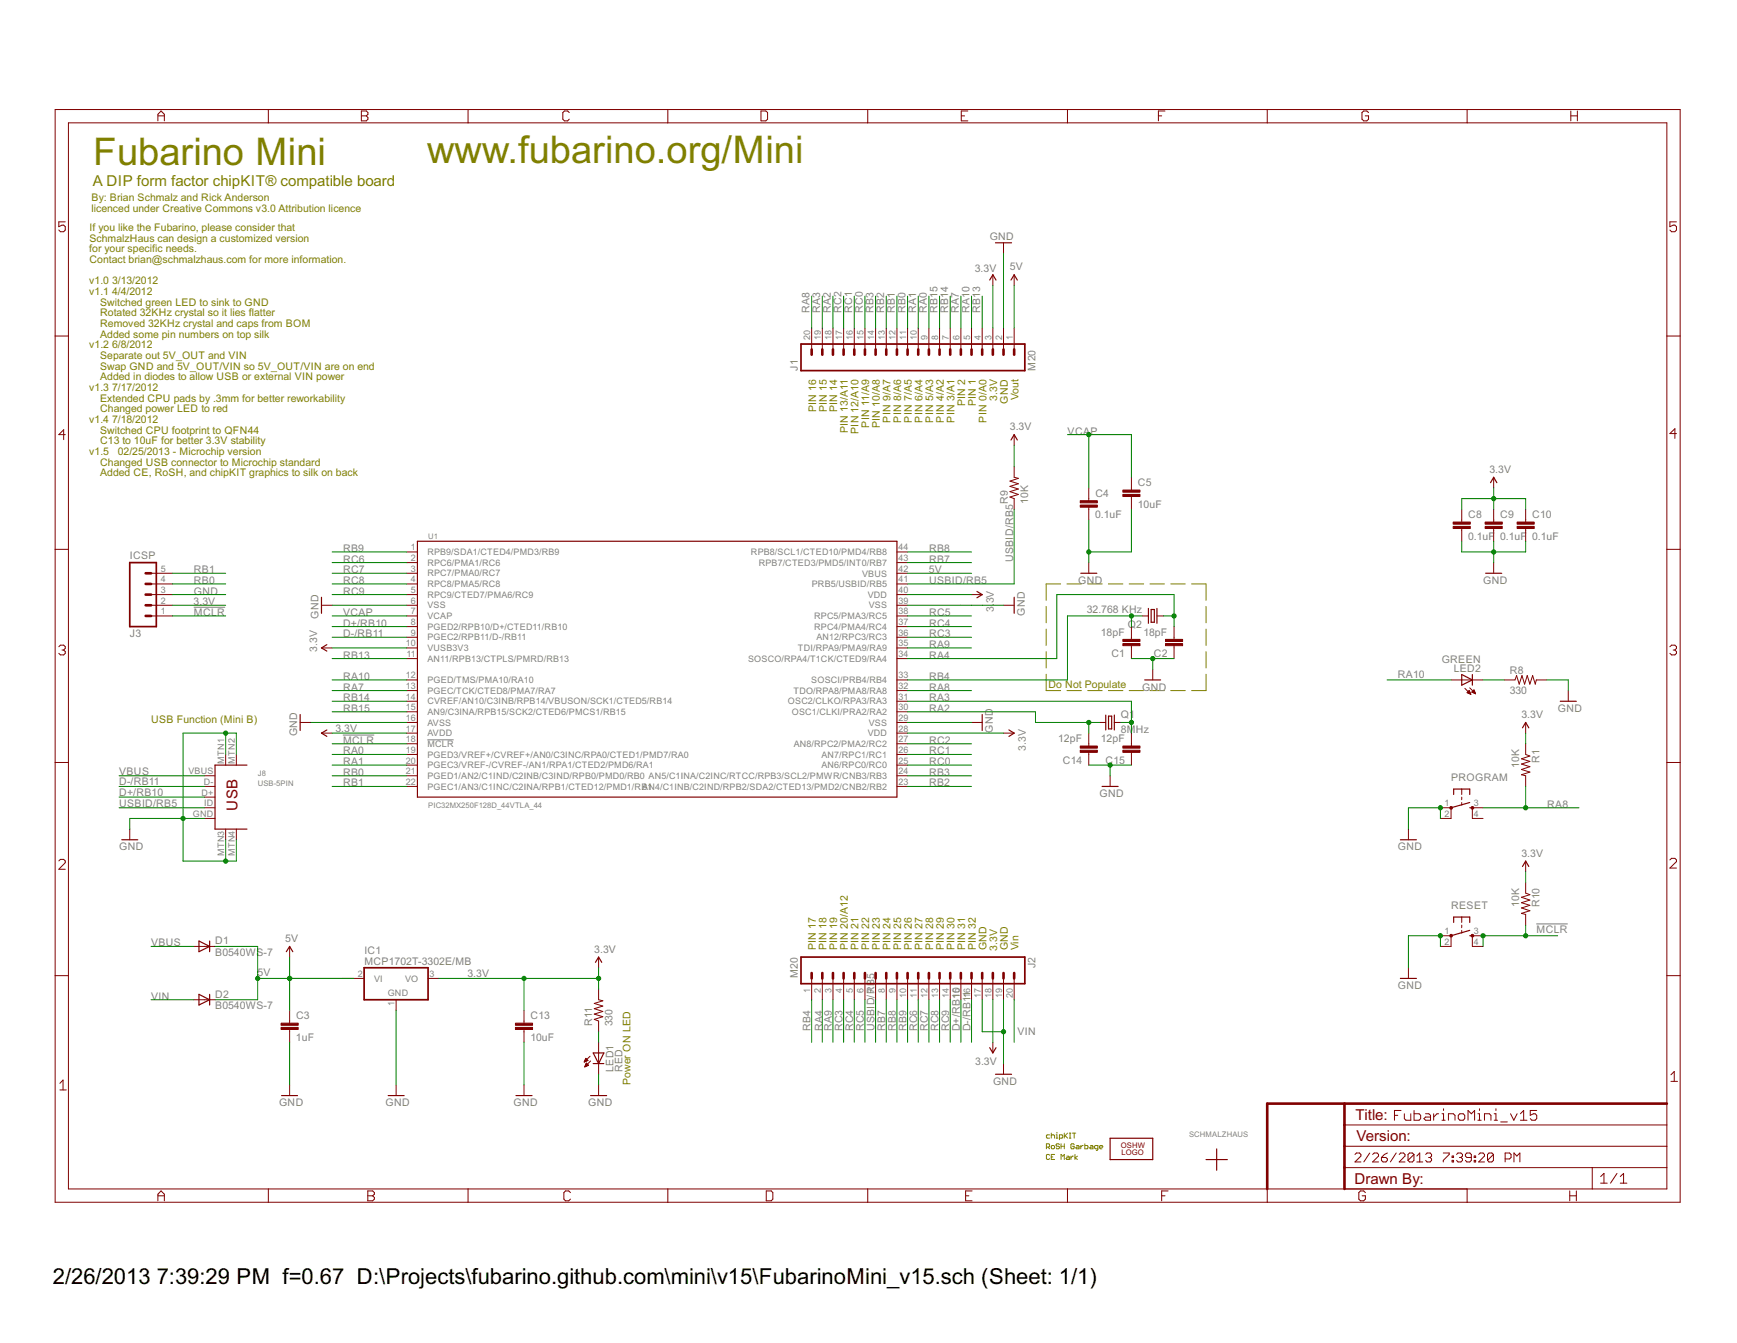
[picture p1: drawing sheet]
<svg xmlns="http://www.w3.org/2000/svg" width="279mm" height="216mm" viewBox="0 0 279 216" stroke-linecap="round" stroke-linejoin="round" font-family="sans-serif">
<g fill="none" stroke="#808000" stroke-width=".16">
<path d="M168.3 97.5v2.6M170.6 93.9h-2.3v2.6M171.6 93.9h2.3M175 93.9h2.3M178.3 93.9h2.3M181.6 93.9h2.4M185 93.9h2.3M188.3 93.9h2.3M191.7 93.9h2.3v2.6M194 97.5v2.6M168.3 108.4v2.6h2.3M168.3 101.1v2.7"/>
<path d="M168.3 104.8v2.6M171.6 111h2.3M175 111h2.3M178.3 111h2.3M181.6 111h2.4M185 111h2.3M188.3 111h2.3M194 101.1v2.7M194 104.8v2.6M194 108.4v2.6h-2.3M168.3 184.4h.4l.1-.1v-.3l-.1-.1h-.4v.8M168.6 184.4l.2 .3"/>
<path d="M168.8 185.7l-.1-.1-.4 .1v.5l.1 .2h.3l.1-.2M168.8 182.4h-.4l-.1 .2 .1 .4h.4M169.1 182.2v.8M169.1 186h.3M169.1 182.6l.4-.2 .1 .2v.4M169.2 184.1l.4 .2v.2l-.1 .2h-.3l-.1-.2zM169.6 185.6h-.5v.8h.5M169.9 182.4h.1v.6M169.9 183h.3M170 182v.2M170.4 184l-.1-.1h-.3l-.1 .1 .1 .3h.3l.1 .1-.1 .3h-.3l-.1-.2M170.4 183h.4l.1-.4-.1-.2h-.4v.8"/>
<path d="M170.7 183.9v.8M170.7 186.4v-.8l.2 .3 .3-.3v.8M170.7 184.3h.5M171.2 182.2v.8M171.2 183.9v.8M171.3 182.6l.4 .4M171.6 185.9l.4 .1v.4h-.4l-.1-.2 .1-.1h.4M171.7 182.2l-.5 .5M172 183h.3M172 182.2h.3M172.1 182.2v.8M172.3 185.9v.5"/>
<path d="M172.5 182.2h.5M172.7 185.9l-.4 .2M172.8 184l-.1-.1h-.3l-.1 .1v.5l.1 .2h.3l.1-.4h-.3M172.8 182.2v.8M172.9 185.6v.8M173.2 184.1h.2l.2 .2v.4h-.4l-.2-.2 .2-.1h.4M173.3 185.9l-.4 .2 .4 .3M173.8 184.1v.6M174.2 184.1l-.4 .3M174.5 183.9v.8h.4l.1-.4-.1-.2h-.4M175.4 184.1h.3l.1 .2v.4h-.4l-.1-.2 .1-.1h.4M176.6 184.7h-.4l-.1-.2 .1-.4h.4v.7l-.3 .1"/>
<path d="M176.8 184.4h.6l-.2-.3-.4 .2v.2l.2 .2h.2"/>
</g>
<path d="M31.2 97.6h5M55.1 118.2h5.1M68.7 118.9h4.3M247.1 148.5h5.1" fill="none" stroke="#808080" stroke-width=".16"/>
<g fill="none" stroke="#800000" stroke-width=".19">
<path d="M160.1 39h2.6M159.2 45l.5-.8 .5 .8M162.6 45l.5-.8 .5 .8M162.6 70.7l.5-.8 .5 .8M239.8 77.6l.5-.9 .5 .9M51.7 96v2.6M67.1 87h77.2v41.1h-77.2zM157.1 95.1l.9 .5-.9 .5M163.1 96v2.6M173.8 92.2h2.6M184.7 97.8v2.4M185.2 98h.5v2h-.5z"/>
<path d="M186.1 97.8v2.4M239 92.2h2.6M48.3 114.9v2.5M52.6 117.3l-.9 .6 .9 .5M52.6 103.6l-.9 .6 .9 .5M158 114.9v2.5M162.3 117.3l.8 .6-.8 .5M177.9 115v2.3M178.3 115.1h.5v2.1h-.5zM179.2 115v2.3M184.1 109.3h2.6M235.1 108.4l1.7 .9-1.7 .9z"/>
<path d="M236.8 108.4v1.8M244.9 117l.5-.9 .5 .9M251 112.7h2.6M19.6 135h2.6M39.7 123h-5.1v10.3h5.1M177.3 126.4h2.6M225.3 135h2.5M233.8 127.7v-.8h2.6v.8M236.4 129.9h.4M236.4 129l-3 .9M244.9 139.3l.5-.9 .5 .9M32 151.3l1.7 .8-1.7 .9z"/>
<path d="M32 159.9l1.7 .8-1.7 .9zM33.7 151.3v1.7M33.7 159.9v1.7M46.1 153l.5-.9 .5 .9M95.8 154.7l.5-.8 .5 .8M225.3 157.3h2.5M233.8 148.3v-.9h2.6v.9M236.4 150.4h.4M236.4 149.6l-3 .8M45.3 176.1h2.6M62.4 176.1h2.6M83 176.1h2.6"/>
<path d="M95 176.1h2.6M95.4 169.3h1.7l-.8 1.7zM95.4 171h1.7M159.2 168.4l.5 .9 .5-.9M160.1 172.7h2.6M178.6 183h6.8v3.4h-6.8zM194 186.4h3.4M195.7 184.7v3.4"/>
</g>
<g fill="none" stroke="#800000" stroke-width=".16">
<path d="M8.9 17.6h261.4v175.7h-261.4zM11 19.7h257.1v171.4h-257.1zM25.4 19.4v-1l.5-.6 .5 .6v1M25.4 18.6h1M43.2 17.6v2.1M58.1 18.6h.8M58.1 17.8h.8l.3 .3v.3l-.3 .2 .3 .3v.3l-.3 .2h-.8zM75.3 17.6v2.1M91.6 18.1l-.3-.3h-.5l-.3 .3v1.1l.3 .2h.5l.3-.2M107.4 17.6v2.1M122.4 17.8h.8l.3 .3v1.1l-.3 .2h-.8zM139.6 17.6v2.1"/>
<path d="M154.6 18.6h.6M155.7 17.8h-1.1v1.6h1.1M171.7 17.6v2.1M186.3 18.6h.6M187.4 17.8h-1.1v1.6M203.8 17.6v2.1M220.1 18.1l-.2-.3h-.5l-.3 .3v1.1l.3 .2h.5l.2-.2v-.6h-.5M236 17.6v2.1M252.7 17.8v1.6M252.7 18.6h1M253.7 17.8v1.6M10.5 35.7h-1v.7l.5-.2h.2l.3 .2v.6l-.3 .3h-.5l-.2-.3"/>
<path d="M161.4 39v1.7M269.7 35.7h-1.1v.7l.5-.2h.3l.3 .2v.6l-.3 .3h-.5l-.3-.3M8.9 54h2.1M130.6 52.7v3.5M132.3 52.7v3.5M134 52.7v3.5M135.7 52.7v3.5M137.4 52.7v3.5M139.1 52.7v3.5M140.8 52.7v3.5M142.6 52.7v3.5M144.3 52.7v3.5"/>
<path d="M146 52.7v3.5M147.7 52.7v3.5M149.4 52.7v3.5M151.1 52.7v3.5M152.8 52.7v3.5M154.6 52.7v3.5M156.3 52.7v3.5M158 52.7v3.5M159.7 44.2v1.7M159.7 52.7v3.5M161.4 52.7v3.5M163.1 44.2v1.7"/>
<path d="M163.1 52.7v3.5M268.1 54h2.2M10.5 69.9h-1l.7-.8v1.6M163.1 69.9v1.7M163.1 75v1.7l.7 .2-1.3 .4 1.3 .5-1.3 .4 1.3 .4-1.3 .4 1.3 .5-1.3 .4 .6 .3v1.7M175.1 78.4v2.1M182 76.7v2.1M182 79.8v2.1M240.3 76.7v1.7M269.7 69.7h-1.1l.8-.8v1.6M8.9 88.3h2.1M24.3 97.3h3.4"/>
<path d="M24.3 95.6h3.4M24.3 99h3.4M24.3 93.9h3.4M24.3 92.2h3.4M51.7 97.3h1.7M65.4 97.3h1.7M65.4 95.6h1.7M65.4 99h1.7M65.4 93.9h1.7M65.4 92.2h1.7M65.4 88.7h1.7M65.4 90.4h1.7"/>
<path d="M144.3 97.3h1.7M144.3 95.6h1.7M144.3 99h1.7M144.3 93.9h1.7M144.3 92.2h1.7M144.3 88.7h1.7M144.3 90.4h1.7M156.3 95.6h1.7M161.4 97.3h1.7M175.1 81.5v2.1M175.1 90.4v1.8M183.7 99h1"/>
<path d="M186.1 99h1M235.1 81.9v2M235.1 85v2M240.3 81.9v2M240.3 85v2M240.3 90.4v1.8M245.4 81.9v2M245.4 85v2M268.1 88.3h2.2M9.5 104l.2-.3h.5l.3 .3v.2l-.3 .3M10 104.5h.2M10.2 104.5l.3 .3v.2l-.3 .3h-.5l-.2-.3"/>
<path d="M48.3 116.1h1.7M51.7 117.9h1.7M51.7 104.2h1.7M65.4 109.3h1.7M65.4 111h1.7M65.4 117.9h1.7M65.4 116.1h1.7M65.4 100.7h1.7M65.4 102.4h1.7M65.4 104.2h1.7M65.4 105.9h1.7M65.4 112.7h1.7"/>
<path d="M65.4 114.4h1.7M65.4 119.6h1.7M144.3 109.3h1.7M144.3 111h1.7M144.3 117.9h1.7M144.3 116.1h1.7M144.3 100.7h1.7M144.3 102.4h1.7M144.3 104.2h1.7M144.3 105.9h1.7M144.3 112.7h1.7M144.3 114.4h1.7"/>
<path d="M144.3 119.6h1.7M156.3 116.1h1.7M161.4 117.9h1.7M175.1 117.9v2M176.8 116.1h1.1M179.2 116.1h1.1M182 100.7v2.1M182 103.8v2.1M182 117.9v2M185.4 107.6v1.7M188.8 100.7v2.1M188.8 103.8v2.1"/>
<path d="M233.4 109.3h5.1M235.6 110.7l1 .9M236 111.3h.5M236.1 111.4h.4M236.1 111.2h.3M236.2 111.2h.2M236.2 111.5h.3M236.2 111.1h.2M236.3 111h.1M236.3 111l-.3 .4 .6 .2M236.3 111l.3 .6M236.4 111.5h.1"/>
<path d="M236.4 110.6l.9 .9M236.5 111.6h.1M236.8 111.2h.4M236.9 111.3h.4M236.9 111.2h.3M236.9 111.1h.3M237 111h.1M237 111.4h.3M237.1 111h.1M237.1 110.9l.2 .6-.6-.2zM237.2 111.5h.1M242 109.3h1.7l.2-.7 .5 1.4 .4-1.4 .4 1.4 .5-1.4 .4 1.4 .4-1.4 .5 1.4 .1-.7h1.7"/>
<path d="M245.4 116.1v1.8M245.4 119.6v1.7l.7 .2-1.4 .5 1.4 .4-1.4 .4 1.4 .5-1.4 .4 1.4 .4-1.4 .4 .7 .2v1.7M252.3 111v1.7M268.6 104l.3-.3h.5l.3 .3v.2l-.3 .3M269.1 104.5h.3M269.4 104.5l.3 .3v.2l-.3 .3h-.5l-.3-.3M8.9 122.6h2.1M9.5 138.4l.2-.2h.5l.3 .2v.3l-1 1h1M20.9 133.3v1.7M32.9 124.7h1.7M32.9 126.4h1.7M32.9 129.9h1.7"/>
<path d="M32.9 131.6h1.7M32.9 128.1h1.7M36.3 121.3v1.7M36.3 133.3v1.7M38 121.3v1.7M38 133.3v1.7M65.4 121.3h1.7M65.4 123h1.7M65.4 124.7h1.7M65.4 126.4h1.7M144.3 121.3h1.7M144.3 123h1.7"/>
<path d="M144.3 124.7h1.7M144.3 126.4h1.7M175.1 120.9v2.1M178.6 124.7v1.7M182 120.9v2.1M226.5 133.3v1.7M231.7 129.9h1.7v1.7h-1.7M235.1 126.9v.8M235.1 128.1v.5M235.1 129v.4M238.5 129.9h-1.7v1.7h1.7M245.4 138.4v1.7"/>
<path d="M268.1 122.6h2.2M268.6 138.2l.3-.2h.5l.3 .2v.3l-1.1 1.1h1.1M8.9 156.8h2.1M31.2 152.1h3.4M46.6 152.1v1.8M55.1 157.3h3.5M68.9 157.3h1.7M96.3 159v1.7l.7 .2-1.4 .4 1.4 .4-1.4 .5 1.4 .4-1.4 .4 1.4 .4-1.4 .5 .7 .2v1.8M96.3 153.9v1.7M130.6 157.3v3.4M132.3 157.3v3.4M134 157.3v3.4"/>
<path d="M135.7 157.3v3.4M137.4 157.3v3.4M139.1 157.3v3.4M140.8 157.3v3.4M142.6 157.3v3.4M144.3 157.3v3.4M146 157.3v3.4M147.7 157.3v3.4M149.4 157.3v3.4M151.1 157.3v3.4M152.8 157.3v3.4M154.6 157.3v3.4"/>
<path d="M156.3 157.3v3.4M158 157.3v3.4M159.7 157.3v3.4M161.4 157.3v3.4M163.1 157.3v3.4M226.5 155.6v1.7M231.7 150.4h1.7v1.7h-1.7M235.1 147.4v.9M235.1 148.7v.4M235.1 149.6v.4M238.5 150.4h-1.7v1.7h1.7M245.4 141.9v1.7l.7 .2-1.4 .5 1.4 .4-1.4 .4 1.4 .4-1.4 .5 1.4 .4-1.4 .4 .7 .2v1.7"/>
<path d="M268.1 156.8h2.2M9.6 174.2l.5-.6v1.6M9.6 175.2h1.1M31.2 160.7h3.4M46.6 162.4v2.1M46.6 165.5v2.1M46.6 174.4v1.7M63.7 160.7v1.7M63.7 174.4v1.7M84.3 162.4v2.1M84.3 165.5v2.1M84.3 174.4v1.7"/>
<path d="M94 170.7h.1M94 170.6h.3M94.1 170.5h.4M94.1 170.5h.5M94.1 171.4h.1M94.1 171.4h.3M94.1 170.4h.4M94.1 170.3h.3M94.1 171.3h.4M94.2 171.2h.4M94.2 170.2h.1M94.2 170.1l.4 .4-.6 .2z"/>
<path d="M94.2 171.1h.3M94.3 171h.1M94.3 170.9h.1M94.3 170.9l.4 .4-.6 .2zM94.9 169.8l-.9 .9M95 170.6l-.9 .9M96.3 167.6v5.1M96.3 174.4v1.7M159.7 167.6v1.7M161.4 171v1.7M224.3 179.3h.5M225.4 178.5h-1.1v1.6"/>
<path d="M225.9 179v.8l.2 .3h.8v-1.1M227.5 178.5v1.6h.8l.2-.3v-.5l-.2-.3h-.8M229.3 179h.5l.3 .3v.8h-.8l-.3-.3 .3-.2h.8M230.6 179v1.1M231.4 179h-.3l-.5 .6M231.9 179h.3v1.1M232.2 178.2v.3M234.6 179.3l.2-.3h.6l.2 .3v.5l-.2 .3h-.6l-.2-.3zM237.7 179h.3v1.1M238 178.2v.3M240.3 179h.3v1.1M240.6 178.2v.3"/>
<path d="M243 179l.5 1.1 .5-1.1M244.6 179l.5-.5v1.6M247.2 178.5h-1.1v.8l.6-.3h.2l.3 .3v.5l-.3 .3h-.5l-.3-.3M268.8 172.8l.5-.5v1.5M268.8 173.8h1M25.4 193v-1l.5-.5 .5 .5v1M25.4 192.2h1M43.2 191.1v2.2M59.2 192.2h.7M59.2 191.5h.7l.3 .2v.3l-.3 .2 .3 .3v.3l-.3 .2h-.7zM75.3 191.1v2.2M91.8 191.7l-.3-.2h-.5l-.3 .2v1.1l.3 .2h.5l.3-.2"/>
<path d="M107.4 191.1v2.2M123.3 191.5h.8l.2 .2v1.1l-.2 .2h-.8zM139.6 191.1v2.2M155.3 192.2h.6M156.4 191.5h-1.1v1.5h1.1M171.7 191.1v2.2M186.9 192.2h.5M187.9 191.5h-1v1.5M203.8 191.1v2.2M216.3 187.7h51.8M216.3 184.3h51.8M216.3 180.8h51.8"/>
<path d="M218 185.6l.2-.2h.5l.2 .2v.2l-.9 1h.9M219.6 191.7l-.2-.2h-.6l-.2 .2v1.1l.2 .2h.6l.2-.2v-.6h-.5M220.3 185.4l-.9 1.4M220.8 185.6l.2-.2h.5l.2 .2v.2l-.9 1h.9M222.2 186.1h.7l.3 .2v.2l-.3 .3h-.4l-.3-.3zM223.2 185.4l-.5 .2-.5 .5M224.6 185.4l-1 1.4M225.1 185.6l.2-.2h.5l.2 .2v.2l-.9 1h.9M227.4 185.6v.9l-.2 .3h-.5l-.2-.3M227.4 185.6l-.2-.2h-.5l-.2 .2v.9M227.4 185.6l-.9 .9M227.9 186.8h1"/>
<path d="M227.9 185.8l.5-.4v1.4M229.3 185.6l.3-.2h.4l.3 .2v.2l-.3 .3M229.8 186.1h.2M230 186.1l.3 .2v.2l-.3 .3h-.4l-.3-.3M231.9 180.1h.6M232.2 185.4h.9v.2l-.9 .9v.3M233 180.1v-1.1h.8l.2 .3v.8M233.6 186.5h.2v.3h-.2zM233.6 185.8h.2v.3h-.2zM234.3 185.6l.2-.2h.5l.2 .2v.2l-.2 .3M234.8 186.1h.2M235 186.1l.2 .2v.2l-.2 .3h-.5l-.2-.3"/>
<path d="M236 191.1v2.2M236.1 180.1v-1.6l.6 .5 .5-.5v1.6M236.7 186.1h-.8l-.2-.3v-.2l.2-.2h.5l.3 .2v.9l-.3 .3h-.5l-.2-.3M237.1 186.5h.3v.3h-.3zM237.1 185.8h.3v.3h-.3zM237.7 180.1h.6M237.8 185.6l.3-.2h.4l.3 .2v.2l-1 1h1M238.8 180.1v-1.1h.8l.2 .3v.8M240.2 185.6v.9l-.2 .3h-.5l-.2-.3M240.2 185.6l-.2-.2h-.5l-.2 .2v.9M240.2 185.6l-.9 .9M240.3 180.1h.6"/>
<path d="M241.4 180.4h1.1M242.1 186.3h.7l.3-.2v-.5l-.3-.2h-.7v1.4M243.5 186.8v-1.4l.5 .4 .5-.4v1.4M244.6 180.1h1M252.5 192.2h1.1M252.5 191.5v1.5M253.6 191.5v1.5M256.1 187.7v3.4M257.5 189.1l.5-.5v1.6M257.5 190.2h1M260.1 188.6l-1 1.6M260.6 190.2h1.1"/>
<path d="M260.6 189.1l.6-.5v1.6"/>
</g>
<g fill="#800000" stroke="#800000" stroke-width=".16">
<path d="M173.8 81.2h2.7v.3h-2.7z"/>
<path d="M173.8 80.5h2.7v.3h-2.7z"/>
<path d="M233.7 84.6h2.8v.4h-2.8z"/>
<path d="M233.7 83.9h2.8v.4h-2.8z"/>
<path d="M238.9 84.6h2.7v.4h-2.7z"/>
<path d="M238.9 83.9h2.7v.4h-2.7z"/>
<path d="M244 84.6h2.8v.4h-2.8z"/>
<path d="M244 83.9h2.8v.4h-2.8z"/>
<path d="M82.9 165.2h2.8v.3h-2.8z"/>
<path d="M82.9 164.5h2.8v.3h-2.8z"/>
<path d="M45.2 165.2h2.8v.3h-2.8z"/>
<path d="M45.2 164.5h2.8v.3h-2.8z"/>
<path d="M173.8 119.9h2.7v.4h-2.7z"/>
<path d="M173.8 120.6h2.7v.3h-2.7z"/>
<path d="M180.6 119.9h2.8v.4h-2.8z"/>
<path d="M180.6 120.6h2.8v.3h-2.8z"/>
<path d="M180.6 102.8h2.8v.3h-2.8z"/>
<path d="M180.6 103.5h2.8v.3h-2.8z"/>
<path d="M187.5 102.8h2.7v.3h-2.7z"/>
<path d="M187.5 103.5h2.7v.3h-2.7z"/>
<path d="M180.6 79.5h2.8v.3h-2.8z"/>
<path d="M180.6 78.8h2.8v.3h-2.8z"/>
</g>
<g fill="#800000" stroke="#800000" stroke-width=".16">
<path d="M233.3 150.3h.3v.3h-.3z" fill-rule="evenodd"/>
<path d="M236.7 150.3h.3v.3h-.3z" fill-rule="evenodd"/>
<path d="M233.3 129.7h.3v.3h-.3z" fill-rule="evenodd"/>
<path d="M236.7 129.7h.3v.3h-.3z" fill-rule="evenodd"/>
</g>
<g fill="none" stroke="#800000" stroke-width=".42">
<path d="M130.6 56.2v.8M132.3 56.2v.8M134 56.2v.8M135.7 56.2v.8M137.4 56.2v.8M139.1 56.2v.8M140.8 56.2v.8M142.6 56.2v.8M144.3 56.2v.8M146 56.2v.8M147.7 56.2v.8M149.4 56.2v.8"/>
<path d="M151.1 56.2v.8M152.8 56.2v.8M154.6 56.2v.8M156.3 56.2v.8M158 56.2v.8M159.7 56.2v.8M161.4 56.2v.8M163.1 56.2v.8M23.4 95.6h.9M23.4 97.3h.9M23.4 99h.9M23.4 92.2h.9"/>
<path d="M23.4 93.9h.9M130.6 156.4v.9M132.3 156.4v.9M134 156.4v.9M135.7 156.4v.9M137.4 156.4v.9M139.1 156.4v.9M140.8 156.4v.9M142.6 156.4v.9M144.3 156.4v.9M146 156.4v.9M147.7 156.4v.9"/>
<path d="M149.4 156.4v.9M151.1 156.4v.9M152.8 156.4v.9M154.6 156.4v.9M156.3 156.4v.9M158 156.4v.9M159.7 156.4v.9M161.4 156.4v.9M163.1 156.4v.9M216.3 177.4v13.7M268.1 177.4h-64.3v13.7"/>
</g>
<path d="M128.8 55.3h36v4.3h-36zM20.9 90.4h4.2v10.3h-4.2zM58.6 155.6h10.3v5.1h-10.3zM128.8 153.9h36v4.2h-36z" fill="none" stroke="#800000" stroke-width=".28"/>
<g fill="none" stroke="#008000" stroke-width=".16">
<path d="M130.6 47.6v5.1M132.3 47.6v5.1M134 47.6v5.1M135.7 47.6v5.1M137.4 47.6v5.1M139.1 47.6v5.1M140.8 47.6v5.1M142.6 47.6v5.1M144.3 47.6v5.1M146 47.6v5.1M147.7 47.6v5.1M149.4 47.6v5.1"/>
<path d="M151.1 47.6v5.1M152.8 47.6v5.1M154.6 47.6v5.1M156.3 47.6v5.1M158 47.6v5.1M159.7 45.9v6.8M161.4 40.7v12M163.1 45.9v6.8M163.1 71.6v3.4M171.7 69.9h10.3v6.8M175.1 69.9v8.5M240.3 78.4v3.5"/>
<path d="M27.7 97.3h8.6M27.7 95.6h8.6M27.7 93.9h8.6M27.7 92.2h8.6M27.7 99h8.6M53.4 88.7h12M53.4 97.3h12M53.4 95.6h12M53.4 93.9h12M53.4 92.2h12M53.4 99h12M53.4 90.4h12"/>
<path d="M146 88.7h10.3M146 97.3h15.4M146 95.6h10.3M146 92.2h10.3M146 99h10.3M146 90.4h10.3M163.1 81.9v12h-17.1M175.1 83.6v6.8M182 81.9v6.8h-6.9M182 99v1.7M183.7 99h-12v10.3h-25.7M187.1 99h1.7"/>
<path d="M235.1 87v1.7h10.3v-1.7M235.1 81.9v-1.7h10.3v1.7M240.3 87v3.4M36.3 117.9v3.4M50 116.1h15.4M53.4 117.9h12M53.4 105.9h12M53.4 109.3h12M53.4 104.2h12M53.4 112.7h12M53.4 114.4h12M53.4 100.7h12"/>
<path d="M53.4 102.4h12M53.4 119.6h12M53.4 111h12M146 112.7h36v5.2M146 117.9h15.4M146 116.1h10.3M146 114.4h20.6v1.7h10.2M146 104.2h10.3M146 100.7h10.3M146 102.4h10.3M146 119.6h10.3M146 111h10.3"/>
<path d="M175.1 116.1v1.8M180.3 116.1h1.7M182 105.9h6.8M185.4 105.9v1.7M188.8 100.7v-5.1h-18.8v10.3h-24M223.1 109.3h10.3M238.5 109.3h3.5M245.4 117.9v1.7M248.8 109.3h3.5v1.7M19.2 129.9h13.7M19.2 128.1h13.7M19.2 126.4h13.7"/>
<path d="M19.2 124.7h13.7M32.9 131.6h-12v1.7M36.3 135v3.4M38 121.3v-3.4h-8.6v20.5h8.6v-3.4M53.4 123h12M53.4 126.4h12M53.4 124.7h12M53.4 121.3h12M146 123h10.3M146 126.4h10.3M146 124.7h10.3M146 121.3h10.3"/>
<path d="M175.1 123h6.9M178.6 123v1.7M231.7 131.6v-1.7h-5.2v3.4M238.5 129.9h15.5M245.4 126.4v3.5M24.3 152.1h6.9M34.6 152.1h6.8v8.6h-6.8M41.4 157.3h15.5M46.6 153.9v8.5M70.6 157.3h25.7M84.3 157.3v5.1M96.3 155.6v3.4"/>
<path d="M231.7 152.1v-1.7h-5.2v5.2M245.4 140.1v1.8M245.4 148.7v1.7M250.5 150.4h-12v1.7M24.3 160.7h6.9M46.6 167.6v6.8M63.7 162.4v12M84.3 167.6v6.8M96.3 165.9v1.7M96.3 172.7v1.7M130.6 160.7v6.9M132.3 160.7v6.9"/>
<path d="M134 160.7v6.9M135.7 160.7v6.9M137.4 160.7v6.9M139.1 160.7v6.9M140.8 160.7v6.9M142.6 160.7v6.9M144.3 160.7v6.9M146 160.7v6.9M147.7 160.7v6.9M149.4 160.7v6.9M151.1 160.7v6.9M152.8 160.7v6.9"/>
<path d="M154.6 160.7v6.9M156.3 160.7v6.9M158 160.7v5.2h3.4M159.7 160.7v6.9M161.4 160.7v10.3M163.1 160.7v6.9"/>
</g>
<g fill="#008000" stroke="#008000" stroke-width=".16">
<circle cx="175.1" cy="88.7" r=".34"/>
<circle cx="231.7" cy="150.4" r=".34"/>
<circle cx="29.4" cy="131.6" r=".34"/>
<circle cx="36.3" cy="117.9" r=".34"/>
<circle cx="36.3" cy="138.4" r=".34"/>
<circle cx="178.6" cy="123" r=".34"/>
<circle cx="240.3" cy="88.7" r=".34"/>
<circle cx="185.4" cy="105.9" r=".34"/>
<circle cx="231.7" cy="129.9" r=".34"/>
<circle cx="161.4" cy="165.9" r=".34"/>
<circle cx="240.3" cy="80.2" r=".34"/>
<circle cx="96.3" cy="157.3" r=".34"/>
<circle cx="84.3" cy="157.3" r=".34"/>
<circle cx="182" cy="116.1" r=".34"/>
<circle cx="175.1" cy="116.1" r=".34"/>
<circle cx="46.6" cy="157.3" r=".34"/>
<circle cx="41.4" cy="157.3" r=".34"/>
<circle cx="245.4" cy="150.4" r=".34"/>
<circle cx="238.5" cy="150.4" r=".34"/>
<circle cx="182" cy="99" r=".34"/>
<circle cx="175.1" cy="69.9" r=".34"/>
<circle cx="245.4" cy="129.9" r=".34"/>
<circle cx="188.8" cy="99" r=".34"/>
</g>
<g font-size="6.9" fill="#808000">
<text x="15" y="26.5">Fubarino Mini</text>
<text x="68.7" y="26.2">www.fubarino.org/Mini</text>
</g>
<g font-size="4">
<text x="8.5" y="206.4">2/26/2013</text>
<text x="25.2" y="206.4">7:39:29 PM f=0.67 D:\Projects\fubarino.github.com\mini\v15\FubarinoMini_v15.sch (Sheet: 1/1)</text>
</g>
<text font-size="2.7" fill="#808000" x="14.9" y="29.9">A DIP form factor chipKIT® compatible board</text>
<g font-size="2.7" fill="#800000">
<text x="38.2" y="130.3" transform="rotate(-90 38.2 130.3)">USB</text>
<text x="218" y="180.1">Title:</text>
<text x="218.2" y="183.5">Version:</text>
<text x="217.9" y="190.4">Drawn By:</text>
</g>
<g font-size="1.9" fill="#808000">
<text x="14.7" y="34.1">licenced under Creative Commons v3.0 Attribution licence</text>
<text x="14.7" y="32.3">By: Brian Schmalz and Rick Anderson</text>
<text x="14.4" y="40.6">for your specific needs.</text>
<text x="14.4" y="37.1">If you like the Fubarino, please consider that</text>
<text x="14.4" y="38.9">SchmalzHaus can design a customized version</text>
<text x="14.4" y="45.7">v1.0</text>
<text x="14.4" y="47.4">v1.1</text>
<text x="14.4" y="42.3">Contact brian@schmalzhaus.com for more information.</text>
<text x="18" y="45.7">3/13/2012</text>
<text x="18" y="47.4">4/4/2012</text>
<text x="16.1" y="49.1">Switched green LED to sink to GND</text>
<text x="16.1" y="50.9">Rotated 32KHz crystal so it lies flatter</text>
<text x="16.1" y="52.6">Removed 32KHz crystal and caps from BOM</text>
<text x="14.4" y="56">v1.2</text>
<text x="16.1" y="54.3">Added some pin numbers on top silk</text>
<text x="16.1" y="59.4">Swap GND and 5V_OUT/VIN so 5V_OUT/VIN are on end</text>
<text x="16.1" y="57.7">Separate out 5V_OUT and VIN</text>
<text x="18" y="56">6/8/2012</text>
<text x="14.4" y="62.9">v1.3</text>
<text x="16.1" y="61.1">Added in diodes to allow USB or external VIN power</text>
<text x="16.1" y="64.6">Extended CPU pads by .3mm for better reworkability</text>
<text x="18" y="62.9">7/17/2012</text>
<text x="155.3" y="65.3" transform="rotate(-90 155.3 65.3)">PIN 2</text>
<text x="157" y="65.3" transform="rotate(-90 157 65.3)">PIN 1</text>
<text x="160.4" y="64.5" transform="rotate(-90 160.4 64.5)">3.3V</text>
<text x="162.1" y="64.9" transform="rotate(-90 162.1 64.9)">GND</text>
<text x="163.8" y="64.3" transform="rotate(-90 163.8 64.3)">Vout</text>
<text x="14.4" y="68">v1.4</text>
<text x="16.1" y="66.3">Changed power LED to red</text>
<text x="16.1" y="69.7">Switched CPU footprint to QFN44</text>
<text x="16.1" y="71.4">C13 to 10uF for better 3.3V stability</text>
<text x="18" y="68">7/18/2012</text>
<text x="131.3" y="66.3" transform="rotate(-90 131.3 66.3)">PIN 16</text>
<text x="133" y="66.3" transform="rotate(-90 133 66.3)">PIN 15</text>
<text x="134.7" y="66.3" transform="rotate(-90 134.7 66.3)">PIN 14</text>
<text x="136.4" y="69.7" transform="rotate(-90 136.4 69.7)">PIN 13/A11</text>
<text x="138.1" y="69.8" transform="rotate(-90 138.1 69.8)">PIN 12/A10</text>
<text x="139.8" y="68.7" transform="rotate(-90 139.8 68.7)">PIN 11/A9</text>
<text x="141.5" y="68.9" transform="rotate(-90 141.5 68.9)">PIN 10/A8</text>
<text x="143.3" y="67.9" transform="rotate(-90 143.3 67.9)">PIN 9/A7</text>
<text x="145" y="67.9" transform="rotate(-90 145 67.9)">PIN 8/A6</text>
<text x="146.7" y="67.9" transform="rotate(-90 146.7 67.9)">PIN 7/A5</text>
<text x="148.4" y="67.9" transform="rotate(-90 148.4 67.9)">PIN 6/A4</text>
<text x="150.1" y="67.9" transform="rotate(-90 150.1 67.9)">PIN 5/A3</text>
<text x="151.8" y="67.9" transform="rotate(-90 151.8 67.9)">PIN 4/A2</text>
<text x="153.5" y="67.9" transform="rotate(-90 153.5 67.9)">PIN 3/A1</text>
<text x="158.7" y="67.9" transform="rotate(-90 158.7 67.9)">PIN 0/A0</text>
<text x="14.4" y="73.1">v1.5</text>
<text x="16.1" y="74.8">Changed USB connector to Microchip standard</text>
<text x="16.1" y="76.6">Added CE, RoSH, and chipKIT graphics to silk on back</text>
<text x="18.9" y="73.1">02/25/2013 - Microchip version</text>
<text x="168.6" y="110.7">Do Not Populate</text>
<text x="24.3" y="116.2">USB Function (Mini B)</text>
<text x="131.3" y="152.8" transform="rotate(-90 131.3 152.8)">PIN 17</text>
<text x="133" y="152.8" transform="rotate(-90 133 152.8)">PIN 18</text>
<text x="134.7" y="152.8" transform="rotate(-90 134.7 152.8)">PIN 19</text>
<text x="136.4" y="152.8" transform="rotate(-90 136.4 152.8)">PIN 20/A12</text>
<text x="138.1" y="152.8" transform="rotate(-90 138.1 152.8)">PIN 21</text>
<text x="139.8" y="152.8" transform="rotate(-90 139.8 152.8)">PIN 22</text>
<text x="141.5" y="152.8" transform="rotate(-90 141.5 152.8)">PIN 23</text>
<text x="143.2" y="152.8" transform="rotate(-90 143.2 152.8)">PIN 24</text>
<text x="145" y="152.8" transform="rotate(-90 145 152.8)">PIN 25</text>
<text x="146.7" y="152.8" transform="rotate(-90 146.7 152.8)">PIN 26</text>
<text x="148.4" y="152.8" transform="rotate(-90 148.4 152.8)">PIN 27</text>
<text x="150.1" y="152.8" transform="rotate(-90 150.1 152.8)">PIN 28</text>
<text x="151.8" y="152.8" transform="rotate(-90 151.8 152.8)">PIN 29</text>
<text x="153.5" y="152.8" transform="rotate(-90 153.5 152.8)">PIN 30</text>
<text x="155.2" y="152.8" transform="rotate(-90 155.2 152.8)">PIN 31</text>
<text x="157" y="152.8" transform="rotate(-90 157 152.8)">PIN 32</text>
<text x="158.7" y="152.8" transform="rotate(-90 158.7 152.8)">GND</text>
<text x="160.4" y="152.8" transform="rotate(-90 160.4 152.8)">3.3V</text>
<text x="162.1" y="152.8" transform="rotate(-90 162.1 152.8)">GND</text>
<text x="163.8" y="152.8" transform="rotate(-90 163.8 152.8)">Vin</text>
<text x="101.4" y="174.4" transform="rotate(-90 101.4 174.4)">Power ON LED</text>
</g>
<g font-size="1.9" fill="#808080">
<text x="159.2" y="38.5">GND</text>
<text x="156.8" y="43.7">3.3V</text>
<text x="162.4" y="43.5">5V</text>
<text x="130.2" y="50.3" transform="rotate(-90 130.2 50.3)">RA8</text>
<text x="131.9" y="50.3" transform="rotate(-90 131.9 50.3)">RA3</text>
<text x="133.7" y="50.3" transform="rotate(-90 133.7 50.3)">RA2</text>
<text x="135.4" y="50.3" transform="rotate(-90 135.4 50.3)">RC2</text>
<text x="137.1" y="50.3" transform="rotate(-90 137.1 50.3)">RC1</text>
<text x="138.8" y="50.3" transform="rotate(-90 138.8 50.3)">RC0</text>
<text x="140.5" y="50.3" transform="rotate(-90 140.5 50.3)">RB3</text>
<text x="142.2" y="50.3" transform="rotate(-90 142.2 50.3)">RB2</text>
<text x="143.9" y="50.3" transform="rotate(-90 143.9 50.3)">RB1</text>
<text x="145.6" y="50.3" transform="rotate(-90 145.6 50.3)">RB0</text>
<text x="147.4" y="50.3" transform="rotate(-90 147.4 50.3)">RA1</text>
<text x="149.1" y="50.3" transform="rotate(-90 149.1 50.3)">RA0</text>
<text x="150.8" y="50.3" transform="rotate(-90 150.8 50.3)">RB15</text>
<text x="152.5" y="50.3" transform="rotate(-90 152.5 50.3)">RB14</text>
<text x="154.2" y="50.3" transform="rotate(-90 154.2 50.3)">RA7</text>
<text x="155.9" y="50.3" transform="rotate(-90 155.9 50.3)">RA10</text>
<text x="157.6" y="50.3" transform="rotate(-90 157.6 50.3)">RB13</text>
<text x="128.3" y="59.6" transform="rotate(-90 128.3 59.6)">J1</text>
<text x="166.6" y="59.6" transform="rotate(-90 166.6 59.6)">M20</text>
<text x="162.4" y="69.2">3.3V</text>
<text x="171.7" y="69.9">VCA</text>
<text x="175.4" y="69.9">P</text>
<text x="239.6" y="76">3.3V</text>
<text x="162.1" y="81" transform="rotate(-90 162.1 81)">R9</text>
<text x="165.4" y="81" transform="rotate(-90 165.4 81)">10K</text>
<text x="176.2" y="83.3">0.1uF</text>
<text x="176.2" y="79.9">C4</text>
<text x="183" y="81.6">10uF</text>
<text x="183" y="78.2">C5</text>
<text x="236.2" y="83.3">C8</text>
<text x="241.3" y="83.3">C9</text>
<text x="246.5" y="83.3">C10</text>
<text x="20.9" y="89.9">ICSP</text>
<text x="55.2" y="88.7">RB9</text>
<text x="149.4" y="88.7">RB8</text>
<text x="236.1" y="86.8">0.1uF 0.1uF 0.1uF</text>
<text x="31.2" y="95.6">GND</text>
<text x="31.2" y="92.2">RB1</text>
<text x="31.2" y="93.9">RB0</text>
<text x="55.2" y="90.4">RC6</text>
<text x="55.2" y="92.2">RC7</text>
<text x="55.2" y="93.9">RC8</text>
<text x="55.2" y="95.6">RC9</text>
<text x="149.4" y="92.2">5V</text>
<text x="149.4" y="93.9">USBID/RB5</text>
<text x="149.4" y="90.4">RB7</text>
<text x="163" y="90.4" transform="rotate(-90 163 90.4)">USBID/RB5</text>
<text x="173.4" y="93.9">GND</text>
<text x="238.6" y="93.9">GND</text>
<text x="31.2" y="97.3">3.3V</text>
<text x="31.2" y="99">MCLR</text>
<text x="51.2" y="99.5" transform="rotate(-90 51.2 99.5)">GND</text>
<text x="55.2" y="100.7">D+/RB10</text>
<text x="55.2" y="99">VCAP</text>
<text x="149.4" y="99">RC5</text>
<text x="149.4" y="100.7">RC4</text>
<text x="159.9" y="98.4" transform="rotate(-90 159.9 98.4)">3.</text>
<text x="159.9" y="97" transform="rotate(-90 159.9 97)">3V</text>
<text x="164.8" y="99" transform="rotate(-90 164.8 99)">GND</text>
<text x="174.8" y="98.5">32.768 KHz</text>
<text x="181.4" y="100.9">Q2</text>
<text x="20.9" y="102.4">J3</text>
<text x="51" y="104.8" transform="rotate(-90 51 104.8)">3.3V</text>
<text x="55.2" y="102.4">D-/RB11</text>
<text x="55.2" y="105.9">RB13</text>
<text x="149.4" y="102.4">RC3</text>
<text x="149.4" y="104.2">RA9</text>
<text x="149.4" y="105.9">RA4</text>
<text x="177.1" y="102.2">18pF</text>
<text x="178.8" y="105.6">C1</text>
<text x="183.9" y="102.2">18pF</text>
<text x="185.6" y="105.6">C2</text>
<text x="231.9" y="106.6">GREEN</text>
<text x="55.2" y="112.7">RB14</text>
<text x="55.2" y="109.3">RA10</text>
<text x="55.2" y="111">RA7</text>
<text x="149.4" y="112.7">RA3</text>
<text x="149.4" y="109.3">RB4</text>
<text x="149.4" y="111">RA8</text>
<text x="183.7" y="111">GND</text>
<text x="224.9" y="109">RA10</text>
<text x="233.8" y="108.1">LED2</text>
<text x="242.8" y="111.5">330</text>
<text x="242.9" y="108.3">R8</text>
<text x="47.8" y="118.4" transform="rotate(-90 47.8 118.4)">GND</text>
<text x="53.9" y="117.7">3.3V</text>
<text x="55.2" y="114.4">RB15</text>
<text x="55.2" y="119.6">MCLR</text>
<text x="149.4" y="114.4">RA2</text>
<text x="149.4" y="119.6">RC2</text>
<text x="159.7" y="117.8" transform="rotate(-90 159.7 117.8)">GND</text>
<text x="170.2" y="119.3">12pF</text>
<text x="177.1" y="119.3">12pF</text>
<text x="180.3" y="117.9">8MHz</text>
<text x="180.3" y="115.5">Q1</text>
<text x="244.7" y="115.5">3.3V</text>
<text x="250.6" y="114.4">GND</text>
<text x="19.2" y="124.5">VBUS</text>
<text x="55.2" y="124.7">RB0</text>
<text x="55.2" y="121.3">RA0</text>
<text x="55.2" y="123">RA1</text>
<text x="149.4" y="124.7">RB3</text>
<text x="149.4" y="121.3">RC1</text>
<text x="149.4" y="123">RC0</text>
<text x="165" y="120.7" transform="rotate(-90 165 120.7)">3.3V</text>
<text x="171" y="122.8">C14</text>
<text x="177.8" y="122.8">C15</text>
<text x="233.4" y="125.6">PROGRAM</text>
<text x="244.4" y="123.5" transform="rotate(-90 244.4 123.5)">10K</text>
<text x="247.6" y="122.6" transform="rotate(-90 247.6 122.6)">R1</text>
<text x="19.2" y="128">D+/RB10</text>
<text x="19.2" y="126.3">D-/RB11</text>
<text x="19.2" y="129.7">USBID/RB5</text>
<text x="55.2" y="126.4">RB1</text>
<text x="149.4" y="126.4">RB2</text>
<text x="176.9" y="128.1">GND</text>
<text x="248.9" y="129.9">RA8</text>
<text x="19.2" y="136.7">GND</text>
<text x="224.9" y="136.7">GND</text>
<text x="244.7" y="137.7">3.3V</text>
<text x="233.4" y="146.1">RESET</text>
<text x="244.4" y="145.8" transform="rotate(-90 244.4 145.8)">10K</text>
<text x="247.1" y="149.9">MCLR</text>
<text x="247.6" y="145.8" transform="rotate(-90 247.6 145.8)">R10</text>
<text x="24.3" y="152.1">VBUS</text>
<text x="34.6" y="153.7">B0540WS-7</text>
<text x="34.6" y="151.8">D1</text>
<text x="45.9" y="151.5">5V</text>
<text x="58.6" y="155.1">MCP1702T-3302E/MB</text>
<text x="58.6" y="153.4">IC1</text>
<text x="95.6" y="153.2">3.3V</text>
<text x="166.6" y="155.7" transform="rotate(-90 166.6 155.7)">J2</text>
<text x="24.3" y="160.7">VIN</text>
<text x="34.6" y="160.4">D2</text>
<text x="41.4" y="156.9">5V</text>
<text x="75.2" y="157.1">3.3V</text>
<text x="128.3" y="157.2" transform="rotate(-90 128.3 157.2)">M20</text>
<text x="224.9" y="159">GND</text>
<text x="34.6" y="162.3">B0540WS-7</text>
<text x="47.6" y="167.3">1uF</text>
<text x="47.6" y="163.9">C3</text>
<text x="85.3" y="167.3">10uF</text>
<text x="85.3" y="163.9">C13</text>
<text x="95.3" y="165" transform="rotate(-90 95.3 165)">R11</text>
<text x="98.5" y="165" transform="rotate(-90 98.5 165)">330</text>
<text x="130.4" y="165.8" transform="rotate(-90 130.4 165.8)">RB4</text>
<text x="132.3" y="165.8" transform="rotate(-90 132.3 165.8)">RA4</text>
<text x="133.8" y="165.8" transform="rotate(-90 133.8 165.8)">RA9</text>
<text x="135.5" y="165.8" transform="rotate(-90 135.5 165.8)">RC3</text>
<text x="137.2" y="165.8" transform="rotate(-90 137.2 165.8)">RC4</text>
<text x="139" y="165.8" transform="rotate(-90 139 165.8)">RC5</text>
<text x="140.7" y="165.8" transform="rotate(-90 140.7 165.8)">USBID/RB5</text>
<text x="142.4" y="165.8" transform="rotate(-90 142.4 165.8)">RB7</text>
<text x="144.1" y="165.8" transform="rotate(-90 144.1 165.8)">RB8</text>
<text x="145.8" y="165.8" transform="rotate(-90 145.8 165.8)">RB9</text>
<text x="147.5" y="165.8" transform="rotate(-90 147.5 165.8)">RC6</text>
<text x="149.2" y="165.8" transform="rotate(-90 149.2 165.8)">RC7</text>
<text x="151" y="165.8" transform="rotate(-90 151 165.8)">RC8</text>
<text x="152.7" y="165.8" transform="rotate(-90 152.7 165.8)">RC9</text>
<text x="154.4" y="165.8" transform="rotate(-90 154.4 165.8)">D+/RB10</text>
<text x="156.1" y="165.8" transform="rotate(-90 156.1 165.8)">D-/RB11</text>
<text x="163.7" y="166.4">VIN</text>
<text x="98.7" y="172.3" transform="rotate(-90 98.7 172.3)">LED1</text>
<text x="100.1" y="172.3" transform="rotate(-90 100.1 172.3)">RED</text>
<text x="156.9" y="171.2">3.3V</text>
<text x="44.9" y="177.8">GND</text>
<text x="62" y="177.8">GND</text>
<text x="82.6" y="177.8">GND</text>
<text x="94.6" y="177.8">GND</text>
<text x="159.7" y="174.4">GND</text>
</g>
<g font-size="1.6" fill="#808080">
<text x="130.3" y="54.6" transform="rotate(-90 130.3 54.6)">20</text>
<text x="132" y="54.6" transform="rotate(-90 132 54.6)">19</text>
<text x="133.8" y="54.6" transform="rotate(-90 133.8 54.6)">18</text>
<text x="135.5" y="54.6" transform="rotate(-90 135.5 54.6)">17</text>
<text x="137.2" y="54.6" transform="rotate(-90 137.2 54.6)">16</text>
<text x="138.9" y="54.6" transform="rotate(-90 138.9 54.6)">15</text>
<text x="140.6" y="54.6" transform="rotate(-90 140.6 54.6)">14</text>
<text x="142.3" y="54.6" transform="rotate(-90 142.3 54.6)">13</text>
<text x="144" y="54.6" transform="rotate(-90 144 54.6)">12</text>
<text x="145.8" y="54.6" transform="rotate(-90 145.8 54.6)">11</text>
<text x="147.5" y="54.6" transform="rotate(-90 147.5 54.6)">10</text>
<text x="149.2" y="54.6" transform="rotate(-90 149.2 54.6)">9</text>
<text x="150.9" y="54.6" transform="rotate(-90 150.9 54.6)">8</text>
<text x="152.6" y="54.6" transform="rotate(-90 152.6 54.6)">7</text>
<text x="154.3" y="54.6" transform="rotate(-90 154.3 54.6)">6</text>
<text x="156" y="54.6" transform="rotate(-90 156 54.6)">5</text>
<text x="157.7" y="54.6" transform="rotate(-90 157.7 54.6)">4</text>
<text x="159.5" y="54.6" transform="rotate(-90 159.5 54.6)">3</text>
<text x="161.2" y="54.6" transform="rotate(-90 161.2 54.6)">2</text>
<text x="162.9" y="54.6" transform="rotate(-90 162.9 54.6)">1</text>
<text x="66.1" y="88.5">1</text>
<text x="68.7" y="89.2">RPB9/SDA1/CTED4/PMD3/RB9</text>
<text x="120.8" y="89.3">RPB8/SCL1/CTED10/PMD4/RB8</text>
<text x="144.5" y="88.5">44</text>
<text x="25.9" y="95.3">3</text>
<text x="25.9" y="93.6">4</text>
<text x="25.9" y="91.9">5</text>
<text x="66.1" y="90.2">2</text>
<text x="66.1" y="91.9">3</text>
<text x="66.1" y="93.6">4</text>
<text x="66.1" y="95.3">5</text>
<text x="68.7" y="91">RPC6/PMA1/RC6</text>
<text x="68.7" y="92.7">RPC7/PMA0/RC7</text>
<text x="68.7" y="94.4">RPC8/PMA5/RC8</text>
<text x="122" y="91">RPB7/CTED3/PMD5/INT0/RB7</text>
<text x="130.6" y="94.4">PRB5/USBID/RB5</text>
<text x="138.7" y="92.7">VBUS</text>
<text x="144.5" y="95.3">40</text>
<text x="144.5" y="93.6">41</text>
<text x="144.5" y="91.9">42</text>
<text x="144.5" y="90.2">43</text>
<text x="25.9" y="98.8">1</text>
<text x="25.9" y="97.1">2</text>
<text x="66.1" y="97.1">6</text>
<text x="66.1" y="98.8">7</text>
<text x="66.1" y="100.5">8</text>
<text x="68.7" y="96.1">RPC9/CTED7/PMA6/RC9</text>
<text x="68.7" y="97.8">VSS</text>
<text x="68.7" y="99.5">VCAP</text>
<text x="68.7" y="101.2">PGED2/RPB10/D+/CTED11/RB10</text>
<text x="131" y="101.2">RPC4/PMA4/RC4</text>
<text x="131" y="99.5">RPC5/PMA3/RC5</text>
<text x="139.6" y="96.1">VDD</text>
<text x="139.7" y="97.8">VSS</text>
<text x="144.5" y="100.5">37</text>
<text x="144.5" y="98.8">38</text>
<text x="144.5" y="97.1">39</text>
<text x="65.3" y="103.9">10</text>
<text x="65.4" y="105.6">11</text>
<text x="66.1" y="102.2">9</text>
<text x="68.7" y="103">PGEC2/RPB11/D-/RB11</text>
<text x="68.7" y="104.7">VUSB3V3</text>
<text x="68.7" y="106.4">AN11/RPB13/CTPLS/PMRD/RB13</text>
<text x="120.3" y="106.4">SOSCO/RPA4/T1CK/CTED9/RA4</text>
<text x="128.4" y="104.7">TDI/RPA9/PMA9/RA9</text>
<text x="131.3" y="103">AN12/RPC3/RC3</text>
<text x="144.5" y="105.6">34</text>
<text x="144.5" y="103.9">35</text>
<text x="144.5" y="102.2">36</text>
<text x="65.3" y="109.1">12</text>
<text x="65.3" y="110.8">13</text>
<text x="65.3" y="112.5">14</text>
<text x="68.7" y="109.8">PGED/TMS/PMA10/RA10</text>
<text x="68.7" y="111.5">PGEC/TCK/CTED8/PMA7/RA7</text>
<text x="68.7" y="113.2">CVREF/AN10/C3INB/RPB14/VBUSON/SCK1/CTED5/RB14</text>
<text x="126.7" y="113.2">OSC2/CLKO/RPA3/RA3</text>
<text x="127.6" y="111.5">TDO/RPA8/PMA8/RA8</text>
<text x="130.5" y="109.8">SOSCI/PRB4/RB4</text>
<text x="144.5" y="112.5">31</text>
<text x="144.5" y="110.8">32</text>
<text x="144.5" y="109.1">33</text>
<text x="65.3" y="114.2">15</text>
<text x="65.3" y="115.9">16</text>
<text x="65.3" y="117.6">17</text>
<text x="65.3" y="119.3">18</text>
<text x="68.7" y="115">AN9/C3INA/RPB15/SCK2/CTED6/PMCS1/RB15</text>
<text x="68.7" y="116.7">AVSS</text>
<text x="68.7" y="118.4">AVDD</text>
<text x="127.4" y="115">OSC1/CLKI/PRA2/RA2</text>
<text x="139.6" y="118.4">VDD</text>
<text x="139.7" y="116.7">VSS</text>
<text x="144.5" y="119.3">27</text>
<text x="144.5" y="117.6">28</text>
<text x="144.5" y="115.9">29</text>
<text x="144.5" y="114.2">30</text>
<text x="30.3" y="124.5">VBUS</text>
<text x="36.1" y="122.7" transform="rotate(-90 36.1 122.7)">MTN1</text>
<text x="37.8" y="122.7" transform="rotate(-90 37.8 122.7)">MTN2</text>
<text x="65.3" y="121.1">19</text>
<text x="65.3" y="122.8">20</text>
<text x="65.3" y="124.5">21</text>
<text x="68.7" y="120.1">MCLR</text>
<text x="68.7" y="121.8">PGED3/VREF+/CVREF+/AN0/C3INC/RPA0/CTED1/PMD7/RA0</text>
<text x="68.7" y="123.5">PGEC3/VREF-/CVREF-/AN1/RPA1/CTED2/PMD6/RA1</text>
<text x="68.7" y="125.2">PGED1/AN2/C1IND/C2INB/C3IND/RPB0/PMD0/RB0 AN5/C1INA/C2INC/RTCC/RPB3/SCL2/PMWR/CNB3/RB3</text>
<text x="127.7" y="120.1">AN8/RPC2/PMA2/RC2</text>
<text x="132.1" y="123.5">AN6/RPC0/RC0</text>
<text x="132.1" y="121.8">AN7/RPC1/RC1</text>
<text x="144.5" y="124.5">24</text>
<text x="144.5" y="122.8">25</text>
<text x="144.5" y="121.1">26</text>
<text x="31" y="131.3">GND</text>
<text x="32.4" y="127.9">D+</text>
<text x="32.8" y="126.2">D-</text>
<text x="32.8" y="129.6">ID</text>
<text x="65.3" y="126.2">22</text>
<text x="68.7" y="126.9">PGEC1/AN3/C1INC/C2INA/RPB1/CTED12/PMD1/RB1</text>
<text x="103.3" y="127">AN4/C1INB/C2IND/RPB2/SDA2/CTED13/PMD2/CNB2/RB2</text>
<text x="144.5" y="126.2">23</text>
<text x="232.4" y="129.6">1</text>
<text x="232.4" y="131.3">2</text>
<text x="237.1" y="129.6">3</text>
<text x="237.1" y="131.3">4</text>
<text x="36.1" y="137.6" transform="rotate(-90 36.1 137.6)">MTN3</text>
<text x="37.8" y="137.6" transform="rotate(-90 37.8 137.6)">MTN4</text>
<text x="232.4" y="150.2">1</text>
<text x="232.4" y="151.9">2</text>
<text x="237.1" y="150.2">3</text>
<text x="237.1" y="151.9">4</text>
<text x="57.5" y="157">2</text>
<text x="60.2" y="157.8">VI</text>
<text x="62.4" y="160.2">GND</text>
<text x="63.5" y="161.8" transform="rotate(-90 63.5 161.8)">1</text>
<text x="65.1" y="157.8">VO</text>
<text x="69.1" y="157">3</text>
<text x="130.3" y="159.7" transform="rotate(-90 130.3 159.7)">1</text>
<text x="132" y="159.7" transform="rotate(-90 132 159.7)">2</text>
<text x="133.8" y="159.7" transform="rotate(-90 133.8 159.7)">3</text>
<text x="135.5" y="159.7" transform="rotate(-90 135.5 159.7)">4</text>
<text x="137.2" y="159.7" transform="rotate(-90 137.2 159.7)">5</text>
<text x="138.9" y="159.7" transform="rotate(-90 138.9 159.7)">6</text>
<text x="140.6" y="159.7" transform="rotate(-90 140.6 159.7)">7</text>
<text x="142.3" y="159.7" transform="rotate(-90 142.3 159.7)">8</text>
<text x="144" y="159.7" transform="rotate(-90 144 159.7)">9</text>
<text x="145.8" y="160.5" transform="rotate(-90 145.8 160.5)">10</text>
<text x="147.5" y="160.4" transform="rotate(-90 147.5 160.4)">11</text>
<text x="149.2" y="160.5" transform="rotate(-90 149.2 160.5)">12</text>
<text x="150.9" y="160.5" transform="rotate(-90 150.9 160.5)">13</text>
<text x="152.6" y="160.5" transform="rotate(-90 152.6 160.5)">14</text>
<text x="154.3" y="160.5" transform="rotate(-90 154.3 160.5)">15</text>
<text x="156" y="160.5" transform="rotate(-90 156 160.5)">16</text>
<text x="157.7" y="160.5" transform="rotate(-90 157.7 160.5)">17</text>
<text x="159.5" y="160.5" transform="rotate(-90 159.5 160.5)">18</text>
<text x="161.2" y="160.5" transform="rotate(-90 161.2 160.5)">19</text>
<text x="162.9" y="160.5" transform="rotate(-90 162.9 160.5)">20</text>
</g>
<g font-size="1.4" fill="#808080">
<text x="68.9" y="86.7">U1</text>
<text x="41.5" y="124.7">J8</text>
<text x="41.5" y="126.4">USB-5PIN</text>
<text x="68.9" y="129.9">PIC32MX250F128D_44VTLA_44</text>
<text x="191.3" y="182.8">SCHMALZHAUS</text>
</g>
<g font-size="1.4" fill="#800000">
<text x="180.3" y="184.5">OSHW</text>
<text x="180.4" y="185.7">LOGO</text>
</g>
</svg>
